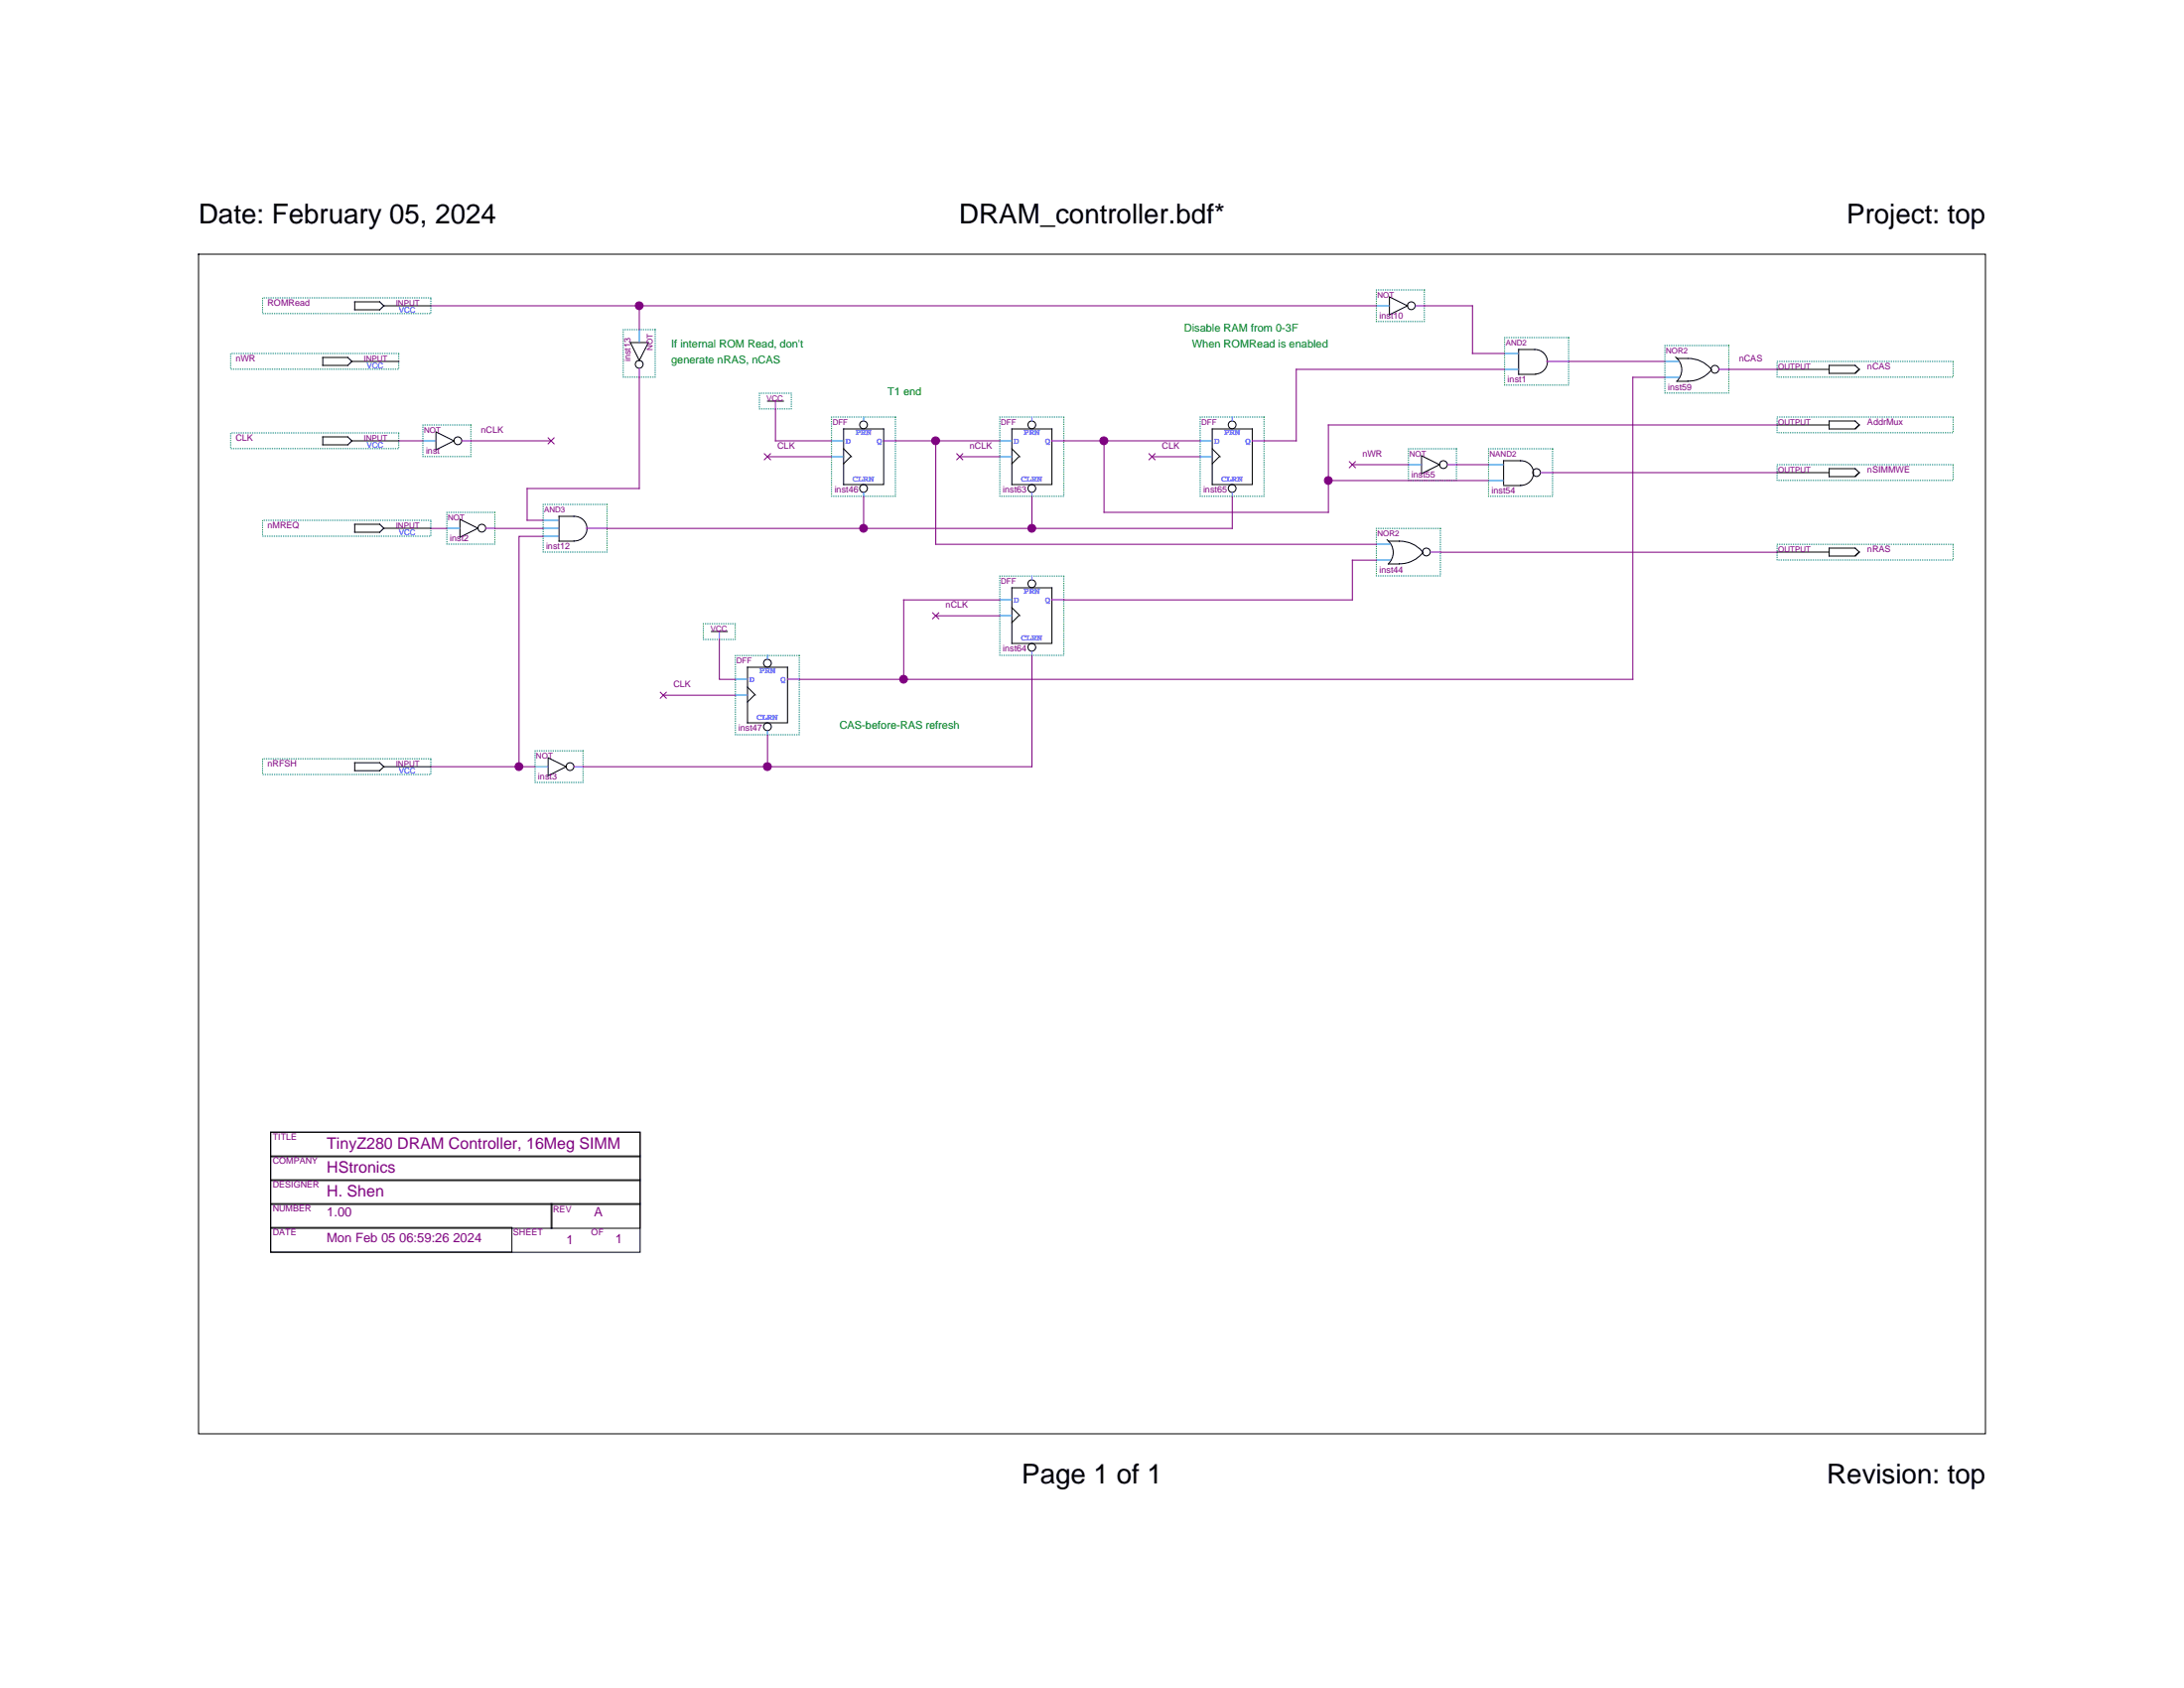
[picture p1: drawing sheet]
<svg xmlns="http://www.w3.org/2000/svg" width="279mm" height="216mm" viewBox="0 0 279 216" stroke-linecap="round" stroke-linejoin="round" font-family="sans-serif">
<path d="M29.5 55.4h21.5v2h-21.5z" fill-rule="evenodd" fill="#fff" stroke="#008080" stroke-width=".13" stroke-dasharray="0 .3"/>
<path d="M41.3 55.9h3.2l.5 .5-.5 .5h-3.2zM45 56.4h6" fill="none" stroke="#000" stroke-width=".13"/>
<path d="M33.6 97h21.5v2.1h-21.5z" fill-rule="evenodd" fill="#fff" stroke="#008080" stroke-width=".13" stroke-dasharray="0 .3"/>
<path d="M45.4 97.6h3.2l.5 .5-.5 .5h-3.2zM49.1 98.1h6" fill="none" stroke="#000" stroke-width=".13"/>
<path d="M29.5 45.2h21.5v2h-21.5z" fill-rule="evenodd" fill="#fff" stroke="#008080" stroke-width=".13" stroke-dasharray="0 .3"/>
<path d="M41.3 45.7h3.2l.5 .5-.5 .5h-3.2zM45 46.2h6" fill="none" stroke="#000" stroke-width=".13"/>
<path d="M33.6 66.5h21.5v2.1h-21.5z" fill-rule="evenodd" fill="#fff" stroke="#008080" stroke-width=".13" stroke-dasharray="0 .3"/>
<path d="M45.4 67.1h3.2l.5 .5-.5 .5h-3.2zM49.1 67.6h6" fill="none" stroke="#000" stroke-width=".13"/>
<path d="M33.6 38.1h21.5v2h-21.5z" fill-rule="evenodd" fill="#fff" stroke="#008080" stroke-width=".13" stroke-dasharray="0 .3"/>
<path d="M45.4 38.6h3.2l.5 .5-.5 .5h-3.2zM49.1 39.1h6" fill="none" stroke="#000" stroke-width=".13"/>
<path d="M227.3 59.4h22.6v2h-22.6z" fill-rule="evenodd" fill="#fff" stroke="#008080" stroke-width=".13" stroke-dasharray="0 .3"/>
<path d="M227.3 60.5h6.7M237.9 60.5l-.6 .5 .6-.5-.6-.6h-3.3v1.1h3.3" fill="none" stroke="#000" stroke-width=".13"/>
<path d="M227.3 53.3h22.6v2.1h-22.6z" fill-rule="evenodd" fill="#fff" stroke="#008080" stroke-width=".13" stroke-dasharray="0 .3"/>
<path d="M227.3 54.4h6.7M237.9 54.4l-.6 .5 .6-.5-.6-.6h-3.3v1.1h3.3" fill="none" stroke="#000" stroke-width=".13"/>
<path d="M227.3 46.2h22.6v2h-22.6z" fill-rule="evenodd" fill="#fff" stroke="#008080" stroke-width=".13" stroke-dasharray="0 .3"/>
<path d="M227.3 47.2h6.7M237.9 47.2l-.6 .6 .6-.6-.6-.5h-3.3v1.1h3.3" fill="none" stroke="#000" stroke-width=".13"/>
<path d="M227.3 69.6h22.6v2h-22.6z" fill-rule="evenodd" fill="#fff" stroke="#008080" stroke-width=".13" stroke-dasharray="0 .3"/>
<path d="M227.3 70.6h6.7M237.9 70.6l-.6 .5 .6-.5-.6-.5h-3.3v1h3.3" fill="none" stroke="#000" stroke-width=".13"/>
<path d="M176.1 67.6h8.2v6.1h-8.2z" fill-rule="evenodd" fill="#fff" stroke="#008080" stroke-width=".13" stroke-dasharray="0 .3"/>
<g fill="none" stroke="#000" stroke-width=".13">
<path d="M177.5 69a2.05 2.05 0 0 1 .1 3.1h1.4M177.6 69.2h1.4a3.8 3.8 0 0 1 3 1.4M182 70.7a3.7 3.7 0 0 1-3 1.4"/>
<circle cx="182.5" cy="70.6" r=".5"/>
</g>
<path d="M176.1 71.6h1.8M176.1 69.6h1.8" fill="none" stroke="#0080ff" stroke-width=".13"/>
<path d="M183 70.6h1.3" fill="none" stroke="#8000ff" stroke-width=".13"/>
<path d="M190.4 57.4h8.2v6.1h-8.2z" fill-rule="evenodd" fill="#fff" stroke="#008080" stroke-width=".13" stroke-dasharray="0 .3"/>
<g fill="none" stroke="#000" stroke-width=".13">
<path d="M194.5 58.9a1.57 1.57 0 0 1 1.7 1.6 1.57 1.57 0 0 1-1.7 1.6M194.5 58.9h-2.1v3.1M192.4 62.1h2.1"/>
<circle cx="196.6" cy="60.4" r=".5"/>
</g>
<path d="M190.4 59.4h2M190.4 61.5h2" fill="none" stroke="#0080ff" stroke-width=".13"/>
<path d="M197.1 60.5h1.5" fill="none" stroke="#8000ff" stroke-width=".13"/>
<path d="M180.2 57.4h6.1v4h-6.1z" fill-rule="evenodd" fill="#fff" stroke="#008080" stroke-width=".13" stroke-dasharray="0 .3"/>
<g fill="none" stroke="#000" stroke-width=".13">
<path d="M181.9 58.3l2.3 1.1-2.3 1.2z"/>
<circle cx="184.7" cy="59.4" r=".5"/>
</g>
<path d="M180.2 59.4h1.7" fill="none" stroke="#0080ff" stroke-width=".13"/>
<path d="M185.2 59.4h1.1" fill="none" stroke="#8000ff" stroke-width=".13"/>
<path d="M213 44.2h8.2v6.1h-8.2z" fill-rule="evenodd" fill="#fff" stroke="#008080" stroke-width=".13" stroke-dasharray="0 .3"/>
<g fill="none" stroke="#000" stroke-width=".13">
<path d="M214.4 45.7a2.05 2.05 0 0 1 .1 3.1M214.5 45.8h1.4a3.8 3.8 0 0 1 3 1.4M214.5 48.8h1.4M219 47.3a3.7 3.7 0 0 1-3.1 1.4"/>
<circle cx="219.4" cy="47.2" r=".5"/>
</g>
<path d="M213 48.3h1.8M213 46.2h1.8" fill="none" stroke="#0080ff" stroke-width=".13"/>
<path d="M219.9 47.2h1.3" fill="none" stroke="#8000ff" stroke-width=".13"/>
<path d="M106.4 53.3h8.1v10.2h-8.1z" fill-rule="evenodd" fill="#fff" stroke="#008080" stroke-width=".13" stroke-dasharray="0 .3"/>
<g fill="none" stroke="#000" stroke-width=".13">
<path d="M107.9 54.9h5.1v7.1h-5.1zM107.9 57.4l1 1M108.8 58.4l-.9 .9"/>
<circle cx="110.5" cy="54.3" r=".5"/>
<circle cx="110.5" cy="62.5" r=".5"/>
</g>
<path d="M106.4 58.4h1.5M106.4 56.4h1.5M110.5 53.3v.5M110.5 63v.5" fill="none" stroke="#0080ff" stroke-width=".13"/>
<path d="M113 56.4h1.6" fill="none" stroke="#8000ff" stroke-width=".13"/>
<path d="M127.9 53.3h8.2v10.2h-8.2z" fill-rule="evenodd" fill="#fff" stroke="#008080" stroke-width=".13" stroke-dasharray="0 .3"/>
<g fill="none" stroke="#000" stroke-width=".13">
<path d="M129.4 54.9h5.2v7.1h-5.2zM129.4 57.4l1.1 1M130.3 58.4l-.9 .9"/>
<circle cx="132" cy="54.3" r=".5"/>
<circle cx="132" cy="62.5" r=".5"/>
</g>
<path d="M127.9 56.4h1.6M127.9 58.4h1.6M132 53.3v.5M132 63v.5" fill="none" stroke="#0080ff" stroke-width=".13"/>
<path d="M134.6 56.4h1.5" fill="none" stroke="#8000ff" stroke-width=".13"/>
<path d="M54.1 54.4h6.1v4h-6.1z" fill-rule="evenodd" fill="#fff" stroke="#008080" stroke-width=".13" stroke-dasharray="0 .3"/>
<g fill="none" stroke="#000" stroke-width=".13">
<path d="M55.8 55.2l2.3 1.2-2.3 1.1z"/>
<circle cx="58.6" cy="56.4" r=".5"/>
</g>
<path d="M54.1 56.4h1.7" fill="none" stroke="#0080ff" stroke-width=".13"/>
<path d="M59.1 56.4h1.2" fill="none" stroke="#8000ff" stroke-width=".13"/>
<path d="M192.5 43.2h8.2v6.1h-8.2z" fill-rule="evenodd" fill="#fff" stroke="#008080" stroke-width=".13" stroke-dasharray="0 .3"/>
<path d="M196.3 44.7a1.57 1.57 0 0 1 1.7 1.5 1.57 1.57 0 0 1-1.6 1.6M196.3 44.7h-2v3.2h2.2" fill="none" stroke="#000" stroke-width=".13"/>
<path d="M192.5 45.2h1.8M192.5 47.2h1.8" fill="none" stroke="#0080ff" stroke-width=".13"/>
<path d="M197.9 46.2h2.8" fill="none" stroke="#8000ff" stroke-width=".13"/>
<path d="M57.2 65.5h6.1v4.1h-6.1z" fill-rule="evenodd" fill="#fff" stroke="#008080" stroke-width=".13" stroke-dasharray="0 .3"/>
<g fill="none" stroke="#000" stroke-width=".13">
<path d="M58.8 66.4l2.3 1.2-2.3 1.1z"/>
<circle cx="61.6" cy="67.6" r=".5"/>
</g>
<path d="M57.2 67.6h1.6" fill="none" stroke="#0080ff" stroke-width=".13"/>
<path d="M62.2 67.6h1.1" fill="none" stroke="#8000ff" stroke-width=".13"/>
<path d="M68.5 96h6.1v4.1h-6.1z" fill-rule="evenodd" fill="#fff" stroke="#008080" stroke-width=".13" stroke-dasharray="0 .3"/>
<g fill="none" stroke="#000" stroke-width=".13">
<path d="M70.1 96.9l2.3 1.2-2.3 1.1z"/>
<circle cx="72.9" cy="98.1" r=".5"/>
</g>
<path d="M68.5 98.1h1.6" fill="none" stroke="#0080ff" stroke-width=".13"/>
<path d="M73.4 98.1h1.2" fill="none" stroke="#8000ff" stroke-width=".13"/>
<path d="M97.2 50.3h4v2h-4z" fill-rule="evenodd" fill="#fff" stroke="#008080" stroke-width=".13" stroke-dasharray="0 .3"/>
<path d="M98.2 51.3h2" fill="none" stroke="#000" stroke-width=".13"/>
<path d="M99.2 51.3v1" fill="none" stroke="#8000ff" stroke-width=".13"/>
<path d="M94.1 83.8h8.2v10.2h-8.2z" fill-rule="evenodd" fill="#fff" stroke="#008080" stroke-width=".13" stroke-dasharray="0 .3"/>
<g fill="none" stroke="#000" stroke-width=".13">
<path d="M95.6 85.3h5.1v7.2h-5.1zM95.6 87.9l1 1M96.5 88.9l-.9 .9"/>
<circle cx="98.2" cy="84.8" r=".5"/>
<circle cx="98.2" cy="93" r=".5"/>
</g>
<path d="M94.1 88.9h1.5M94.1 86.9h1.5M98.2 83.8v.5M98.2 93.5v.5" fill="none" stroke="#0080ff" stroke-width=".13"/>
<path d="M100.7 86.9h1.6" fill="none" stroke="#8000ff" stroke-width=".13"/>
<path d="M90 79.8h4.1v2h-4.1z" fill-rule="evenodd" fill="#fff" stroke="#008080" stroke-width=".13" stroke-dasharray="0 .3"/>
<path d="M91 80.8h2" fill="none" stroke="#000" stroke-width=".13"/>
<path d="M92 80.8v1" fill="none" stroke="#8000ff" stroke-width=".13"/>
<path d="M127.9 73.7h8.2v10.1h-8.2z" fill-rule="evenodd" fill="#fff" stroke="#008080" stroke-width=".13" stroke-dasharray="0 .3"/>
<g fill="none" stroke="#000" stroke-width=".13">
<path d="M129.4 75.2h5.2v7.1h-5.2zM129.4 77.7l1.1 1M130.3 78.7l-.9 .9"/>
<circle cx="132" cy="74.7" r=".5"/>
<circle cx="132" cy="82.8" r=".5"/>
</g>
<path d="M127.9 76.7h1.6M127.9 78.7h1.6M132 73.7v.5M132 83.3v.5" fill="none" stroke="#0080ff" stroke-width=".13"/>
<path d="M134.6 76.7h1.5" fill="none" stroke="#8000ff" stroke-width=".13"/>
<path d="M153.5 53.3h8.2v10.2h-8.2z" fill-rule="evenodd" fill="#fff" stroke="#008080" stroke-width=".13" stroke-dasharray="0 .3"/>
<g fill="none" stroke="#000" stroke-width=".13">
<path d="M155.1 54.9h5.1v7.1h-5.1zM155.1 57.4l1 1M156 58.4l-.9 .9"/>
<circle cx="157.6" cy="54.3" r=".5"/>
<circle cx="157.6" cy="62.5" r=".5"/>
</g>
<path d="M153.5 58.4h1.6M153.5 56.4h1.6M157.6 53.3v.5M157.6 63v.5" fill="none" stroke="#0080ff" stroke-width=".13"/>
<path d="M160.2 56.4h1.5" fill="none" stroke="#8000ff" stroke-width=".13"/>
<path d="M176.1 37.1h6.1v4h-6.1z" fill-rule="evenodd" fill="#fff" stroke="#008080" stroke-width=".13" stroke-dasharray="0 .3"/>
<g fill="none" stroke="#000" stroke-width=".13">
<path d="M177.8 38l2.3 1.1-2.3 1.2z"/>
<circle cx="180.6" cy="39.1" r=".5"/>
</g>
<path d="M176.1 39.1h1.7" fill="none" stroke="#0080ff" stroke-width=".13"/>
<path d="M181.1 39.1h1.1" fill="none" stroke="#8000ff" stroke-width=".13"/>
<path d="M69.5 64.5h8.2v6.1h-8.2z" fill-rule="evenodd" fill="#fff" stroke="#008080" stroke-width=".13" stroke-dasharray="0 .3"/>
<path d="M73.4 69.2a1.57 1.57 0 0 0 1.7-1.6 1.57 1.57 0 0 0-1.7-1.6h-1.9v3.2h1.9" fill="none" stroke="#000" stroke-width=".13"/>
<path d="M69.5 66.5h2M69.5 67.6h2M69.5 68.6h2" fill="none" stroke="#0080ff" stroke-width=".13"/>
<path d="M75 67.6h2.7" fill="none" stroke="#8000ff" stroke-width=".13"/>
<path d="M79.7 42.2h4.1v6h-4.1z" fill-rule="evenodd" fill="#fff" stroke="#008080" stroke-width=".13" stroke-dasharray="0 .3"/>
<g fill="none" stroke="#000" stroke-width=".13">
<path d="M80.6 43.8h2.3l-1.1 2.3z"/>
<circle cx="81.8" cy="46.6" r=".5"/>
</g>
<path d="M81.8 42.2v1.6" fill="none" stroke="#0080ff" stroke-width=".13"/>
<path d="M81.8 47.1v1.2" fill="none" stroke="#8000ff" stroke-width=".13"/>
<path d="M34.6 144.8h47.3v15.4h-47.3z" fill-rule="evenodd" fill="#fff" stroke="#000" stroke-width=".13"/>
<path d="M25.4 32.5h228.6v150.9h-228.6zM34.6 157h30.9v3.1h-30.9zM34.6 144.8h47.3v3.2h-47.3zM34.6 147.8h47.3v3.2h-47.3zM34.6 150.9h47.3v3.2h-47.3zM34.6 153.9h36v3.2h-36zM70.5 153.9h11.4v3.2h-11.4z" fill="none" stroke="#000" stroke-width=".13"/>
<g fill="none" stroke="#800080" stroke-width=".13">
<path d="M55.1 39.1h121M81.8 39.1v3.1M182.2 39.1h6.2v6.1h4.1M51 56.4h3.1M60.3 56.4h10.2M70.1 56l.8 .8M70.9 56l-.8 .8M81.8 48.3v14.2h-14.4v4h2.1M97.8 58l.8 .8M98.2 58.4h8.2M98.6 58l-.8 .8M99.2 52.3v4.1h7.2"/>
<path d="M114.6 56.4h13.3M119.7 56.4v13.2h56.4M122.4 58l.8 .8M122.8 58.4h5.1M123.2 58l-.8 .8M136.1 56.4h17.4M147 58l.8 .8M147.4 58.4h6.1M147.8 58l-.8 .8M172.6 59.1l.8 .7M173 59.4h7.2M173.4 59.1l-.8 .7"/>
<path d="M186.3 59.4h4.1M192.5 47.2h-26.7v9.2h-4.1M200.7 46.2h12.3M213 48.3h-4.1v38.6h-106.6M221.2 47.2h6.1M227.3 54.4h-57.4v11.1h-28.7v-9.1M55.1 67.6h2.1M63.3 67.6h6.2M69.5 68.6h-3.1v29.5M77.7 67.6h32.8M110.5 63.5v4.1M119.3 78.4l.8 .7"/>
<path d="M119.7 78.8h8.2M120.1 78.4l-.8 .7M127.9 76.7h-12.3v10.2M132 63.5v4.1M157.6 63.5v4.1h-47.1M169.9 61.5h20.5M176.1 71.6h-3.1v5.1h-36.9M184.3 70.6h43M198.6 60.5h28.7M55.1 98.1h13.4M84.5 88.5l.7 .8M84.9 88.9h9.2"/>
<path d="M85.2 88.5l-.7 .8M92 81.8v5.1h2.1M98.2 94v4.1M132 83.8v14.3h-57.4"/>
</g>
<g fill="#800080" stroke="#800080" stroke-width=".13">
<circle cx="98.2" cy="98.1" r=".51"/>
<circle cx="115.6" cy="86.9" r=".5"/>
<circle cx="66.4" cy="98.1" r=".5"/>
<circle cx="169.9" cy="61.5" r=".5"/>
<circle cx="81.8" cy="39.1" r=".5"/>
<circle cx="110.5" cy="67.6" r=".5"/>
<circle cx="132" cy="67.6" r=".5"/>
<circle cx="141.2" cy="56.4" r=".51"/>
<circle cx="119.7" cy="56.4" r=".51"/>
</g>
<g font-size="3.5">
<text x="25.4" y="28.6">Date: February 05, 2024</text>
<text x="122.7" y="28.6">DRAM_controller.bdf*</text>
<text x="236.3" y="28.6">Project: top</text>
<text x="130.7" y="189.7">Page 1 of 1</text>
<text x="233.7" y="189.7">Revision: top</text>
</g>
<g font-size="2" fill="#800080">
<text x="41.8" y="146.9">TinyZ280 DRAM Controller, 16Meg SIMM</text>
<text x="41.8" y="149.9">HStronics</text>
<text x="41.8" y="153">H. Shen</text>
</g>
<g font-size="1.7" fill="#800080">
<text x="41.8" y="155.6">1.00</text>
<text x="76" y="155.6">A</text>
<text x="41.8" y="158.9">Mon Feb 05 06:59:26 2024</text>
<text x="72.4" y="159.1">1</text>
<text x="78.7" y="159">1</text>
</g>
<g font-size="1.4" fill="#008000">
<text x="85.9" y="44.4">If internal ROM Read, don't</text>
<text x="85.9" y="46.5">generate nRAS, nCAS</text>
<text x="151.5" y="42.4">Disable RAM from 0-3F</text>
<text x="152.5" y="44.4">When ROMRead is enabled</text>
<text x="113.6" y="50.5">T1 end</text>
<text x="107.4" y="93.2">CAS-before-RAS refresh</text>
</g>
<g font-size="1.1" fill="#800080">
<text x="34.2" y="39.1">ROMRead</text>
<text x="176.5" y="40.8">inst10</text>
<text x="30.1" y="46.2">nWR</text>
<text x="80.7" y="46.2" transform="rotate(-90 80.7 46.2)">inst13</text>
<text x="222.5" y="46.2">nCAS</text>
<text x="238.9" y="47.3">nCAS</text>
<text x="192.9" y="48.9">inst1</text>
<text x="213.4" y="49.9">inst59</text>
<text x="30.1" y="56.4">CLK</text>
<text x="54.5" y="58.1">inst</text>
<text x="61.5" y="55.4">nCLK</text>
<text x="99.5" y="57.4">CLK</text>
<text x="124.1" y="57.4">nCLK</text>
<text x="148.7" y="57.4">CLK</text>
<text x="174.3" y="58.4">nWR</text>
<text x="238.9" y="54.4">AddrMux</text>
<text x="106.8" y="63">inst46</text>
<text x="128.3" y="63">inst63</text>
<text x="153.9" y="63">inst65</text>
<text x="180.6" y="61.1">inst55</text>
<text x="190.8" y="63.1">inst54</text>
<text x="238.9" y="60.5">nSIMMWE</text>
<text x="34.2" y="67.6">nMREQ</text>
<text x="57.6" y="69.2">inst2</text>
<text x="69.8" y="70.3">inst12</text>
<text x="238.9" y="70.6">nRAS</text>
<text x="121" y="77.8">nCLK</text>
<text x="176.5" y="73.3">inst44</text>
<text x="128.3" y="83.3">inst64</text>
<text x="86.1" y="87.9">CLK</text>
<text x="94.5" y="93.5">inst47</text>
<text x="34.2" y="98.1">nRFSH</text>
<text x="68.8" y="99.7">inst3</text>
<text x="34.9" y="145.8">TITLE</text>
<text x="34.9" y="148.9">COMPANY</text>
<text x="34.9" y="151.9">DESIGNER</text>
<text x="34.9" y="155">NUMBER</text>
<text x="70.8" y="155.1">REV</text>
<text x="34.9" y="158">DATE</text>
<text x="65.6" y="158">SHEET</text>
<text x="75.6" y="158">OF</text>
</g>
<g font-size="1.1" fill="#00f">
<text x="108.2" y="56.8">D</text>
<text x="109.5" y="55.7">PRN</text>
<text x="112.2" y="56.8">Q</text>
<text x="129.7" y="56.8">D</text>
<text x="131" y="55.7">PRN</text>
<text x="133.7" y="56.8">Q</text>
<text x="155.3" y="56.8">D</text>
<text x="156.6" y="55.7">PRN</text>
<text x="159.3" y="56.8">Q</text>
<text x="109.1" y="61.6">CLRN</text>
<text x="130.6" y="61.6">CLRN</text>
<text x="156.2" y="61.6">CLRN</text>
<text x="129.7" y="77.1">D</text>
<text x="131" y="76">PRN</text>
<text x="133.7" y="77.1">Q</text>
<text x="130.6" y="82">CLRN</text>
<text x="95.9" y="87.3">D</text>
<text x="97.2" y="86.1">PRN</text>
<text x="99.9" y="87.3">Q</text>
<text x="96.8" y="92.1">CLRN</text>
</g>
<g font-size="1" fill="#800080">
<text x="50.6" y="39.1">INPUT</text>
<text x="176.2" y="38">NOT</text>
<text x="46.5" y="46.2">INPUT</text>
<text x="83.5" y="44.8" transform="rotate(-90 83.5 44.8)">NOT</text>
<text x="192.6" y="44.1">AND2</text>
<text x="213.1" y="45.1">NOR2</text>
<text x="227.5" y="47.2">OUTPUT</text>
<text x="98.1" y="51.2">VCC</text>
<text x="46.5" y="56.3">INPUT</text>
<text x="54.2" y="55.3">NOT</text>
<text x="106.5" y="54.3">DFF</text>
<text x="128" y="54.3">DFF</text>
<text x="153.7" y="54.3">DFF</text>
<text x="180.3" y="58.4">NOT</text>
<text x="190.6" y="58.4">NAND2</text>
<text x="227.5" y="54.3">OUTPUT</text>
<text x="69.6" y="65.5">AND3</text>
<text x="227.5" y="60.4">OUTPUT</text>
<text x="50.6" y="67.5">INPUT</text>
<text x="57.3" y="66.5">NOT</text>
<text x="176.2" y="68.5">NOR2</text>
<text x="227.5" y="70.5">OUTPUT</text>
<text x="128" y="74.6">DFF</text>
<text x="90.9" y="80.7">VCC</text>
<text x="94.2" y="84.8">DFF</text>
<text x="50.6" y="98">INPUT</text>
<text x="68.6" y="97">NOT</text>
</g>
<g font-size="1" fill="#00f">
<text x="51" y="39.9">VCC</text>
<text x="46.9" y="47.1">VCC</text>
<text x="46.9" y="57.2">VCC</text>
<text x="51" y="68.4">VCC</text>
<text x="51" y="98.9">VCC</text>
</g>
</svg>
